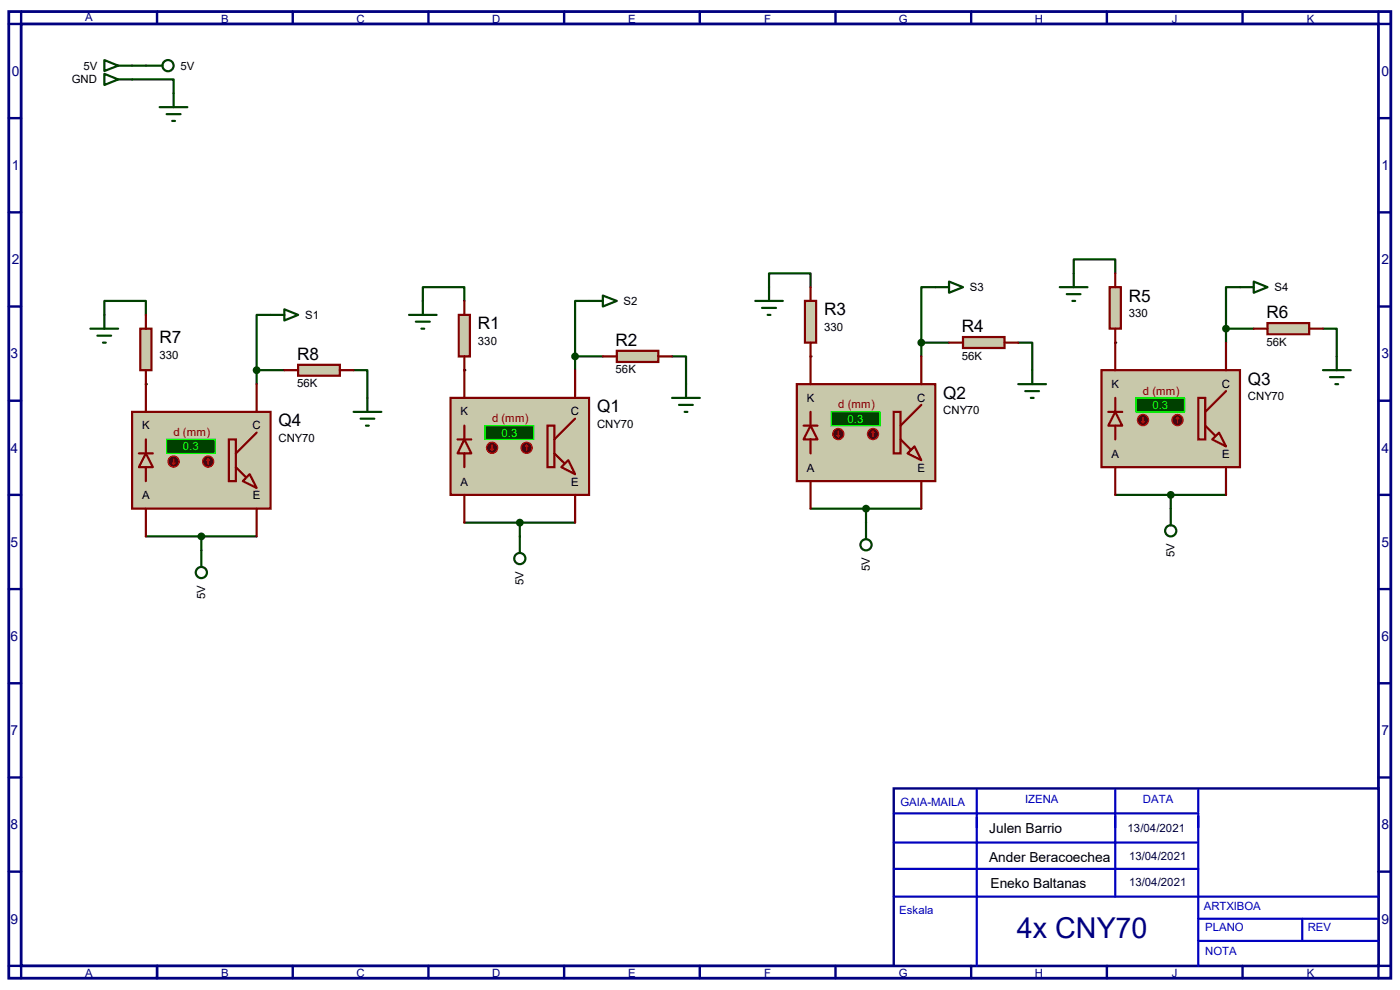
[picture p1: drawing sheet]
<svg xmlns="http://www.w3.org/2000/svg" width="297mm" height="210mm" viewBox="0 0 297 210" stroke-linecap="round" stroke-linejoin="round" font-family="sans-serif">
<path d="M1.9 2.5h293.2v205h-293.2zM4.5 5.1h287.9v199.8h-287.9z" fill="none" stroke="#000080" stroke-width=".59"/>
<path d="M4.5 2.5v2.6h-2.6M33.3 2.5v2.6" fill="none" stroke="#000080" stroke-width=".51"/>
<path d="M189.6 167.3h102.8v37.6h-102.8z" fill="#fff" stroke="#000080" stroke-width=".51"/>
<g fill="none" stroke="#000080" stroke-width=".51">
<path d="M62.1 2.5v2.6M90.9 2.5v2.6M119.7 2.5v2.6M148.5 2.5v2.6M177.2 2.5v2.6M206 2.5v2.6M234.8 2.5v2.6M263.6 2.5v2.6M292.4 2.5v2.6h2.7M1.9 25.1h2.6M292.4 25.1h2.7M1.9 45h2.6"/>
<path d="M292.4 45h2.7M1.9 65h2.6M292.4 65h2.7M1.9 85h2.6M292.4 85h2.7M1.9 105h2.6M292.4 105h2.7M1.9 125h2.6M292.4 125h2.7M1.9 144.9h2.6M292.4 144.9h2.7M1.9 164.9h2.6"/>
<path d="M292.4 164.9h2.7M1.9 184.9h2.6M292.4 184.9h2.7M1.9 204.9h2.6v2.6M33.3 204.9v2.6M62.1 204.9v2.6M90.9 204.9v2.6M119.7 204.9v2.6M148.5 204.9v2.6M177.2 204.9v2.6M206 204.9v2.6M234.8 204.9v2.6"/>
<path d="M263.6 204.9v2.6M295.1 204.9h-2.7v2.6"/>
</g>
<path d="M189.6 178.7h64.3M189.6 172.6h64.6v32.3M207.2 167.6v37.3M236.6 167.6v22.6M254.2 167.6v4.7M189.6 184.3h64.6M189.6 190.2h102.8M254.2 194.9h37.9M254.2 199.6h38.2M276.3 194.9v4.4" fill="none" stroke="#0000c0" stroke-width=".47"/>
<circle cx="98.5" cy="78.5" r=".23" fill="#004000"/>
<path d="M28 16.8h8.8v3M28 13.9h2.9M89.7 63.8v-2.9h8.8v2.9M142.6 75.6h2.9v5.9M98.5 110.9h23.5M110.3 110.9v2.9" fill="none" stroke="#004000" stroke-width=".47"/>
<circle cx="172" cy="75.6" r=".23" fill="#004000"/>
<path d="M163.2 60.9v-2.9h8.8v2.9M216 72.7h3v5.8M172 107.9h23.5M183.7 107.9v3" fill="none" stroke="#004000" stroke-width=".47"/>
<circle cx="236.6" cy="72.7" r=".23" fill="#004000"/>
<path d="M227.8 58v-3h8.8v3M280.7 69.7h2.9v5.9M236.6 105h23.5M248.4 105v2.9" fill="none" stroke="#004000" stroke-width=".47"/>
<circle cx="30.9" cy="81.5" r=".23" fill="#004000"/>
<g fill="none" stroke="#004000" stroke-width=".47">
<path d="M22.1 15.7l3 1.1-3 1.2zM22.1 12.7l3 1.2-3 1.2zM25.1 16.8h2.9M25.1 13.9h2.9M201.3 59.7l3 1.2-3 1.2zM266 59.7l2.9 1.2-2.9 1.2zM22.1 66.8v-3h8.8v3M54.4 78.5v3M54.4 78.5h5.9M60.3 65.6l2.9 1.2-2.9 1.2zM60.3 66.8h-5.9v11.7M75 78.5h2.9v5.9"/>
<path d="M122 75.6v2.9M122 75.6h5.9M127.9 62.7l3 1.1-3 1.2zM127.9 63.8h-5.9v11.8M195.5 72.7h5.8M195.5 72.7v2.9M201.3 60.9h-5.8v11.8M260.1 69.7h5.9M260.1 69.7v3M266 60.9h-5.9v8.8M30.9 113.8h23.5M42.7 113.8v3"/>
</g>
<g fill="#c8c8aa" stroke="#800000" stroke-width=".47">
<path d="M95.6 84.4h29.4v20.6h-29.4z"/>
<path d="M119.1 99.1l1.5-1.5 1.4 3z"/>
<path d="M116.2 90.3h1.4v8.8h-1.4z"/>
</g>
<path d="M117.6 96.2l2.1 2M122 88.8l-4.4 4.4" fill="none" stroke="#800000" stroke-width=".47"/>
<path d="M98.5 93.2l1.5 3h-2.9z" fill="#c8c8aa" stroke="#800000" stroke-width=".47"/>
<path d="M97.1 93.2h2.9M98.5 90.3v2.9M98.5 96.2v2.9" fill="none" stroke="#800000" stroke-width=".47"/>
<path d="M102.9 90.3h10.3v2.9h-10.3z" fill="#004000" stroke="#0f0" stroke-width=".25"/>
<path d="M98.5 78.5v5.9M122 78.5v5.9M98.5 105v5.9M122 105v5.9" fill="none" stroke="#800000" stroke-width=".47"/>
<circle cx="111.7" cy="95" r="1.19" fill="#400000" stroke="#f00" stroke-width=".25"/>
<path d="M111.7 94.4l-.2 .3M111.7 94.4l.3 .3M111.7 94.4v1.2" fill="none" stroke="#f00" stroke-width=".25"/>
<circle cx="104.4" cy="95" r="1.19" fill="#400000" stroke="#f00" stroke-width=".25"/>
<path d="M104.1 95.3l.3 .3M104.4 94.4v1.2M104.7 95.3l-.3 .3" fill="none" stroke="#f00" stroke-width=".25"/>
<path d="M97.3 66.8h2.4v8.8h-2.4z" fill="#c8c8aa" stroke="#800000" stroke-width=".47"/>
<path d="M98.5 63.8v3M98.5 75.6v2.9" fill="none" stroke="#800000" stroke-width=".47"/>
<path d="M130.9 74.4h8.8v2.4h-8.8z" fill="#c8c8aa" stroke="#800000" stroke-width=".47"/>
<path d="M127.9 75.6h3M139.7 75.6h2.9" fill="none" stroke="#800000" stroke-width=".47"/>
<g fill="none" stroke="#004000" stroke-width=".47">
<path d="M30.9 13.9h3.6M36.8 19.8v2.9M33.9 22.7h5.9M35.3 24.2h3M36.5 25.7h.6M86.8 66.8h5.8M88.2 68.2h3M89.4 69.7h.6M89.7 63.8v3M142.6 84.4h5.9M144.1 85.9h2.9M145.2 87.4h.6"/>
<path d="M145.5 81.5v2.9M110.3 113.8v3.5"/>
<circle cx="35.6" cy="13.9" r="1.19"/>
<circle cx="110.3" cy="118.5" r="1.19"/>
</g>
<circle cx="110.3" cy="110.9" r=".59" fill="#004000" stroke="#004000" stroke-width=".47"/>
<g fill="#c8c8aa" stroke="#800000" stroke-width=".47">
<path d="M169 81.5h29.4v20.6h-29.4z"/>
<path d="M192.5 96.2l1.5-1.5 1.5 2.9z"/>
<path d="M189.6 87.4h1.5v8.8h-1.5z"/>
</g>
<path d="M191.1 93.2l2 2.1M195.5 85.9l-4.4 4.4" fill="none" stroke="#800000" stroke-width=".47"/>
<path d="M172 90.3l1.4 2.9h-2.9z" fill="#c8c8aa" stroke="#800000" stroke-width=".47"/>
<path d="M170.5 90.3h2.9M172 87.4v2.9M172 93.2v3" fill="none" stroke="#800000" stroke-width=".47"/>
<path d="M176.4 87.4h10.2v2.9h-10.2z" fill="#004000" stroke="#0f0" stroke-width=".25"/>
<path d="M172 75.6v5.9M195.5 75.6v5.9M172 102.1v5.8M195.5 102.1v5.8" fill="none" stroke="#800000" stroke-width=".47"/>
<circle cx="185.2" cy="92.1" r="1.19" fill="#400000" stroke="#f00" stroke-width=".25"/>
<path d="M185.2 91.5l-.3 .3M185.2 91.5l.3 .3M185.2 91.5v1.2" fill="none" stroke="#f00" stroke-width=".25"/>
<circle cx="177.8" cy="92.1" r="1.19" fill="#400000" stroke="#f00" stroke-width=".25"/>
<path d="M177.5 92.4l.3 .3M177.8 91.5v1.2M178.1 92.4l-.3 .3" fill="none" stroke="#f00" stroke-width=".25"/>
<path d="M170.8 63.8h2.3v8.9h-2.3z" fill="#c8c8aa" stroke="#800000" stroke-width=".47"/>
<path d="M172 60.9v2.9M172 72.7v2.9" fill="none" stroke="#800000" stroke-width=".47"/>
<path d="M204.3 71.5h8.8v2.3h-8.8z" fill="#c8c8aa" stroke="#800000" stroke-width=".47"/>
<path d="M201.3 72.7h3M213.1 72.7h2.9" fill="none" stroke="#800000" stroke-width=".47"/>
<g fill="none" stroke="#004000" stroke-width=".47">
<path d="M160.2 63.8h5.9M161.7 65.3h2.9M162.9 66.8h.5M163.2 60.9v2.9M219 78.5v3M216 81.5h5.9M217.5 83h2.9M218.7 84.4h.6M183.7 110.9v3.5"/>
<circle cx="183.7" cy="115.6" r="1.19"/>
</g>
<circle cx="183.7" cy="107.9" r=".59" fill="#004000" stroke="#004000" stroke-width=".47"/>
<g fill="#c8c8aa" stroke="#800000" stroke-width=".47">
<path d="M233.7 78.5h29.4v20.6h-29.4z"/>
<path d="M257.2 93.2l1.4-1.4 1.5 2.9z"/>
<path d="M254.2 84.4h1.5v8.8h-1.5z"/>
</g>
<path d="M255.7 90.3l2.1 2.1M260.1 83l-4.4 4.4" fill="none" stroke="#800000" stroke-width=".47"/>
<path d="M236.6 87.4l1.5 2.9h-3z" fill="#c8c8aa" stroke="#800000" stroke-width=".47"/>
<path d="M235.1 87.4h3M236.6 84.4v3M236.6 90.3v2.9" fill="none" stroke="#800000" stroke-width=".47"/>
<path d="M241 84.4h10.3v3h-10.3z" fill="#004000" stroke="#0f0" stroke-width=".25"/>
<path d="M236.6 72.7v5.8M260.1 72.7v5.8M236.6 99.1v5.9M260.1 99.1v5.9" fill="none" stroke="#800000" stroke-width=".47"/>
<circle cx="249.8" cy="89.1" r="1.19" fill="#400000" stroke="#f00" stroke-width=".25"/>
<path d="M249.8 88.5l-.3 .3M249.8 88.5l.3 .3M249.8 88.5v1.2" fill="none" stroke="#f00" stroke-width=".25"/>
<circle cx="242.5" cy="89.1" r="1.19" fill="#400000" stroke="#f00" stroke-width=".25"/>
<path d="M242.2 89.4l.3 .3M242.5 88.5v1.2M242.8 89.4l-.3 .3" fill="none" stroke="#f00" stroke-width=".25"/>
<path d="M235.4 60.9h2.4v8.8h-2.4z" fill="#c8c8aa" stroke="#800000" stroke-width=".47"/>
<path d="M236.6 58v2.9M236.6 69.7v3" fill="none" stroke="#800000" stroke-width=".47"/>
<path d="M268.9 68.5h8.8v2.4h-8.8z" fill="#c8c8aa" stroke="#800000" stroke-width=".47"/>
<path d="M266 69.7h2.9M277.7 69.7h3" fill="none" stroke="#800000" stroke-width=".47"/>
<g fill="none" stroke="#004000" stroke-width=".47">
<path d="M227.8 58v2.9M224.8 60.9h5.9M226.3 62.4h2.9M227.5 63.8h.6M280.7 78.5h5.9M283.6 75.6v2.9M282.2 80h2.9M283.3 81.5h.6M248.4 107.9v3.6"/>
<circle cx="248.4" cy="112.6" r="1.19"/>
</g>
<circle cx="248.4" cy="105" r=".59" fill="#004000" stroke="#004000" stroke-width=".47"/>
<g fill="#c8c8aa" stroke="#800000" stroke-width=".47">
<path d="M28 87.4h29.4v20.5h-29.4z"/>
<path d="M53 100.6l1.4 2.9-2.9-1.4z"/>
<path d="M48.6 93.2h1.4v8.9h-1.4z"/>
</g>
<path d="M50 99.1l2.1 2.1M54.4 91.8l-4.4 4.4" fill="none" stroke="#800000" stroke-width=".47"/>
<path d="M30.9 96.2l1.5 2.9h-2.9z" fill="#c8c8aa" stroke="#800000" stroke-width=".47"/>
<path d="M29.5 96.2h2.9M30.9 93.2v3M30.9 99.1v3" fill="none" stroke="#800000" stroke-width=".47"/>
<path d="M35.3 93.2h10.3v3h-10.3z" fill="#004000" stroke="#0f0" stroke-width=".25"/>
<path d="M30.9 81.5v5.9M54.4 81.5v5.9M30.9 107.9v5.9M54.4 107.9v5.9" fill="none" stroke="#800000" stroke-width=".47"/>
<circle cx="44.2" cy="97.9" r="1.19" fill="#400000" stroke="#f00" stroke-width=".25"/>
<path d="M44.2 97.4l-.3 .2M44.2 97.4l.2 .2M44.2 97.4v1.1" fill="none" stroke="#f00" stroke-width=".25"/>
<circle cx="36.8" cy="97.9" r="1.19" fill="#400000" stroke="#f00" stroke-width=".25"/>
<path d="M36.5 98.2l.3 .3M36.8 97.4v1.1M37.1 98.2l-.3 .3" fill="none" stroke="#f00" stroke-width=".25"/>
<path d="M29.8 69.7h2.3v8.8h-2.3z" fill="#c8c8aa" stroke="#800000" stroke-width=".47"/>
<path d="M30.9 66.8v2.9M30.9 78.5v3" fill="none" stroke="#800000" stroke-width=".47"/>
<path d="M63.2 77.4h8.9v2.3h-8.9z" fill="#c8c8aa" stroke="#800000" stroke-width=".47"/>
<path d="M60.3 78.5h2.9M72.1 78.5h2.9" fill="none" stroke="#800000" stroke-width=".47"/>
<g fill="none" stroke="#004000" stroke-width=".47">
<path d="M19.2 69.7h5.9M20.7 71.2h2.9M21.8 72.7h.6M22.1 66.8v2.9M75 87.4h5.9M76.5 88.8h2.9M77.6 90.3h.6M77.9 84.4v3M42.7 116.8v3.5"/>
<circle cx="42.7" cy="121.5" r="1.19"/>
</g>
<g fill="#004000" stroke="#004000" stroke-width=".47">
<circle cx="42.7" cy="113.8" r=".59"/>
<circle cx="54.4" cy="78.5" r=".59"/>
<circle cx="122" cy="75.6" r=".59"/>
<circle cx="195.5" cy="72.7" r=".59"/>
<circle cx="260.1" cy="69.7" r=".59"/>
</g>
<text font-size="6.1" fill="#000080" x="215.7" y="198.9">4x CNY70</text>
<g font-size="3.6">
<text x="239.5" y="64">R5</text>
<text x="101.4" y="69.8">R1</text>
<text x="174.8" y="66.9">R3</text>
<text x="204" y="70.5">R4</text>
<text x="268.7" y="67.6">R6</text>
<text x="33.8" y="72.8">R7</text>
<text x="63" y="76.4">R8</text>
<text x="130.6" y="73.4">R2</text>
<text x="264.8" y="81.6">Q3</text>
<text x="126.7" y="87.5">Q1</text>
<text x="200.1" y="84.5">Q2</text>
<text x="59.1" y="90.4">Q4</text>
</g>
<g font-size="2.9" fill="#000080">
<text x="2.5" y="16.1">0</text>
<text x="293.1" y="16.1">0</text>
<text x="2.5" y="36.1">1</text>
<text x="293.1" y="36.1">1</text>
<text x="2.5" y="56">2</text>
<text x="293.1" y="56">2</text>
<text x="2.2" y="76">3</text>
<text x="293.1" y="76">3</text>
<text x="2.2" y="96">4</text>
<text x="293.1" y="96">4</text>
<text x="2.2" y="116">5</text>
<text x="293.1" y="116">5</text>
<text x="2.2" y="136">6</text>
<text x="293.1" y="136">6</text>
<text x="2.2" y="156">7</text>
<text x="293.1" y="156">7</text>
<text x="2.2" y="175.9">8</text>
<text x="293.1" y="175.9">8</text>
<text x="2.2" y="195.9">9</text>
<text x="293.1" y="195.9">9</text>
</g>
<g font-size="2.9">
<text x="209.8" y="176.7">Julen Barrio</text>
<text x="209.8" y="182.8">Ander Beracoechea</text>
<text x="210.1" y="188.4">Eneko Baltanas</text>
</g>
<g font-size="2.4" fill="#000080">
<text x="18.1" y="4.5">A</text>
<text x="46.9" y="4.8">B</text>
<text x="75.6" y="4.8">C</text>
<text x="104.4" y="4.8">D</text>
<text x="133.3" y="4.8">E</text>
<text x="162.1" y="4.8">F</text>
<text x="190.7" y="4.8">G</text>
<text x="219.5" y="4.8">H</text>
<text x="248.6" y="4.8">J</text>
<text x="277.2" y="4.8">K</text>
<text x="18.1" y="207.2">A</text>
<text x="46.9" y="207.2">B</text>
<text x="75.6" y="207.2">C</text>
<text x="104.4" y="207.2">D</text>
<text x="133.3" y="207.2">E</text>
<text x="162.1" y="207.2">F</text>
<text x="190.7" y="207.2">G</text>
<text x="219.5" y="207.2">H</text>
<text x="248.6" y="207.2">J</text>
<text x="277.2" y="207.2">K</text>
</g>
<g font-size="2.4">
<text x="15.2" y="17.7">GND</text>
<text x="17.7" y="14.8">5V</text>
<text x="38.3" y="14.8">5V</text>
<text x="132.3" y="64.7">S2</text>
<text x="205.7" y="61.8">S3</text>
<text x="270.4" y="61.8">S4</text>
<text x="64.7" y="67.6">S1</text>
<text x="174.8" y="70.2">330</text>
<text x="239.5" y="67.3">330</text>
<text x="33.8" y="76.1">330</text>
<text x="101.4" y="73.2">330</text>
<text x="204" y="76.3">56K</text>
<text x="268.7" y="73.4">56K</text>
<text x="63" y="82.2">56K</text>
<text x="130.6" y="79.2">56K</text>
<text x="235.8" y="82.2">K</text>
<text x="259.2" y="82.2">C</text>
<text x="97.7" y="88.1">K</text>
<text x="121.1" y="88.1">C</text>
<text x="171.2" y="85.2">K</text>
<text x="194.6" y="85.2">C</text>
<text x="200.1" y="87.8">CNY70</text>
<text x="264.8" y="84.9">CNY70</text>
<text x="30.1" y="91">K</text>
<text x="53.6" y="91">C</text>
<text x="59.1" y="93.7">CNY70</text>
<text x="126.7" y="90.8">CNY70</text>
<text x="171.2" y="100.1">A</text>
<text x="194.6" y="100.1">E</text>
<text x="235.8" y="97.1">A</text>
<text x="259.3" y="97.1">E</text>
<text x="30.1" y="106">A</text>
<text x="53.6" y="106">E</text>
<text x="97.7" y="103">A</text>
<text x="121.2" y="103">E</text>
<text x="249.2" y="118.2" transform="rotate(-90 249.2 118.2)">5V</text>
<text x="111.1" y="124.1" transform="rotate(-90 111.1 124.1)">5V</text>
<text x="184.5" y="121.2" transform="rotate(-90 184.5 121.2)">5V</text>
<text x="43.5" y="127" transform="rotate(-90 43.5 127)">5V</text>
</g>
<g font-size="2.4" fill="#800000">
<text x="242.5" y="83.7">d (mm)</text>
<text x="104.4" y="89.6">d (mm)</text>
<text x="177.8" y="86.6">d (mm)</text>
<text x="36.8" y="92.5">d (mm)</text>
</g>
<g font-size="2.4" fill="#0f0">
<text x="179.8" y="89.7">0.3</text>
<text x="244.5" y="86.7">0.3</text>
<text x="38.8" y="95.5">0.3</text>
<text x="106.4" y="92.6">0.3</text>
</g>
<g font-size="2.4" fill="#0000c0">
<text x="191.1" y="170.9">GAIA-MAILA</text>
<text x="217.5" y="170.3">IZENA</text>
<text x="242.5" y="170.3">DATA</text>
<text x="190.8" y="193.8">Eskala</text>
<text x="255.4" y="193">ARTXIBOA</text>
<text x="255.7" y="197.4">PLANO</text>
<text x="277.5" y="197.4">REV</text>
<text x="255.7" y="202.7">NOTA</text>
</g>
<g font-size="2.4" fill="#000040">
<text x="239.2" y="176.5">13/04/2021</text>
<text x="239.5" y="182.4">13/04/2021</text>
<text x="239.5" y="188">13/04/2021</text>
</g>
</svg>
